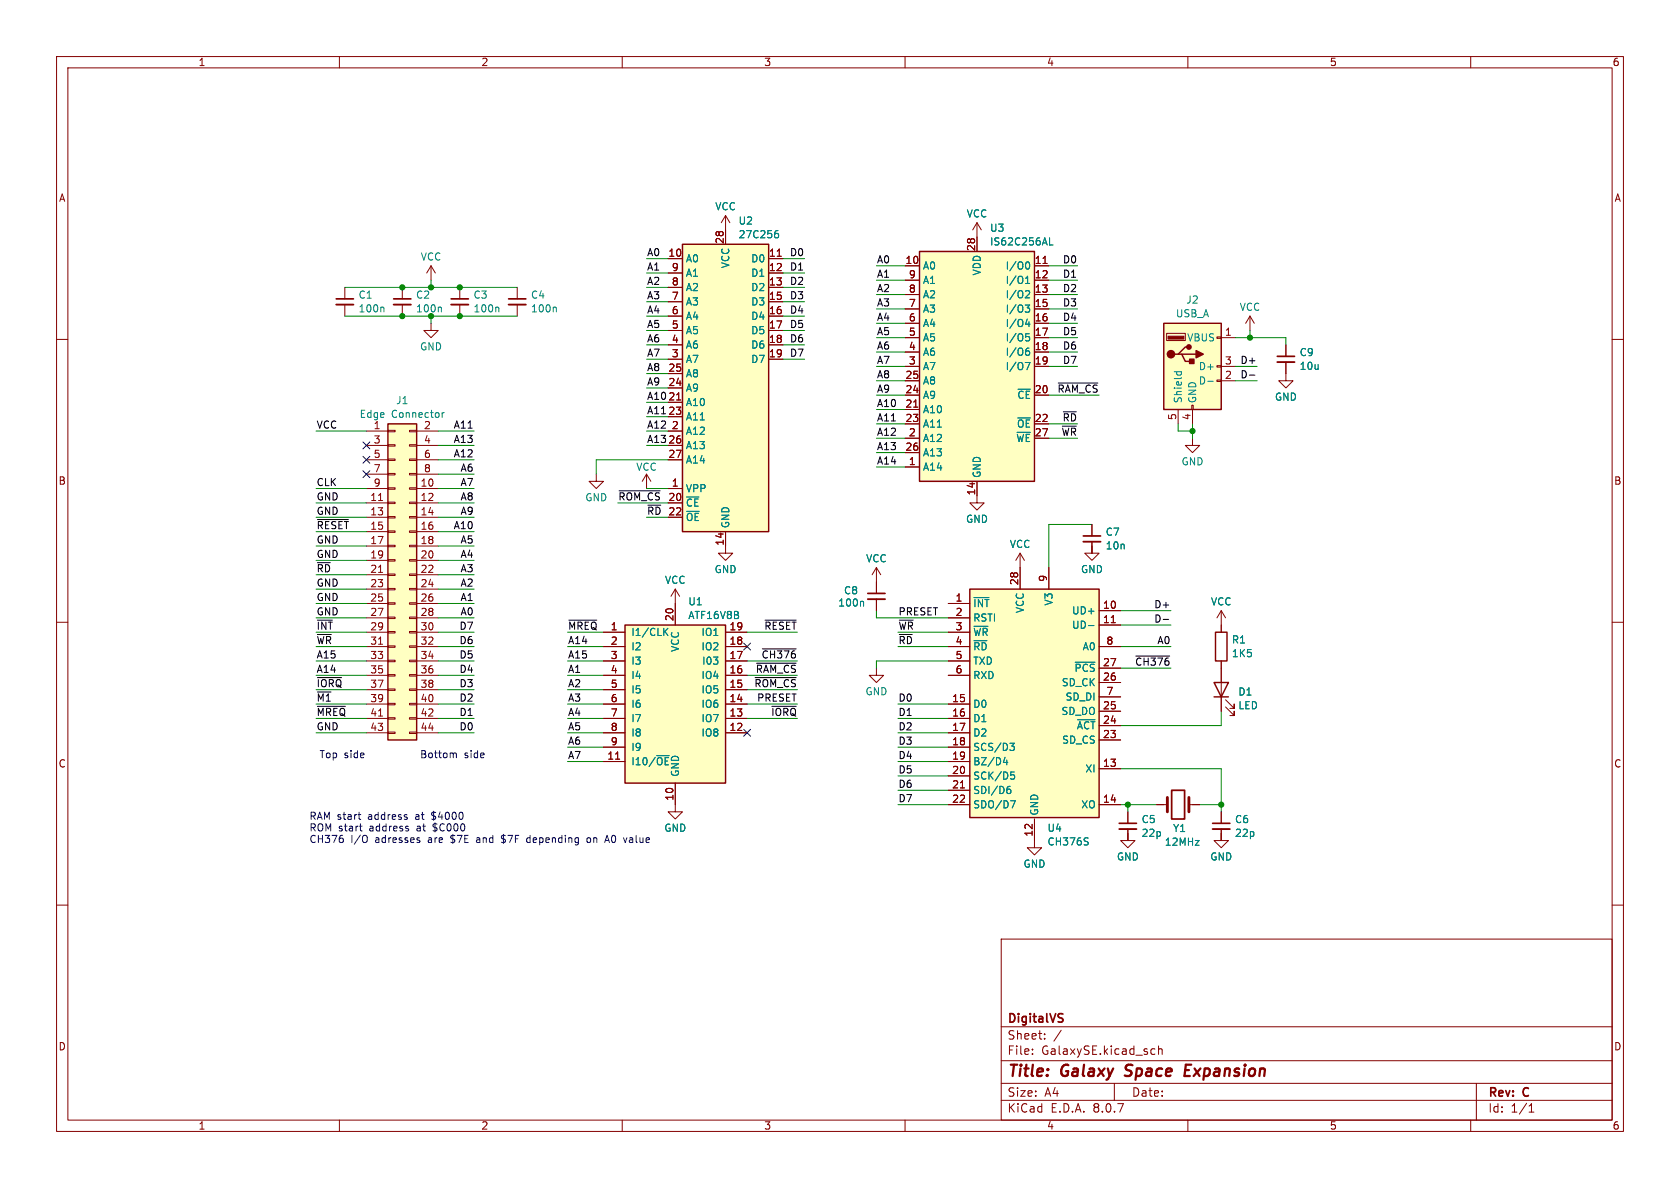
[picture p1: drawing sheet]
<svg xmlns="http://www.w3.org/2000/svg" width="297mm" height="210mm" viewBox="0 0 297 210" stroke-linecap="round" stroke-linejoin="round" font-family="sans-serif">
<g fill="none" stroke="#840000" stroke-width=".18">
<path d="M10 10h277v190h-277zM12 12h273v186h-273zM60 10v2M110 10v2M160 10v2M210 10v2M260 10v2M10 60h2M285 60h2M10 110h2M285 110h2M10 160h2"/>
<path d="M177 166h108v32h-108zM285 160h2M60 198v2M110 198v2M160 198v2M177 194.5h108M177 191.5h108M177 187.5h108M177 181.5h108M182.5 186.3v.1M182.5 185.5v.1M184.7 183.6v.1"/>
<path d="M184.7 182.8v.1M187.6 182.1l-1.3 2M197 191.5v3M203.7 185.4l.5 .1M204.2 186.3l-.5 .1M204.8 185.5l.2-.1 .4 .1 .1 .9M204.8 184.9v1.5M210 198v2M260 198v2M261 191.5v6.5M270.3 196.6h.9M270.3 195.5l.4-.4v1.5"/>
</g>
<path d="M198.8 190.1l.3 .1M199.1 188.4l-.1 .2 .1 .4M209.5 189.2h.7M210.6 188.2h-1l-.2 2h.9" fill="none" stroke="#840000" stroke-width=".4"/>
<path d="M187.7 179.2l.2 .1M187.8 180l.1 .3-.1 .3" fill="none" stroke="#840000" stroke-width=".3"/>
<path d="M162.6 44.5h20.3v40.6h-20.3z" fill="#ffffc2"/>
<path d="M162.6 44.5h20.3v40.6h-20.3z" fill="none" stroke="#840000" stroke-width=".25"/>
<g fill="none" stroke="#840000" stroke-width=".18">
<path d="M76.2 57.2v1.2h1.3l-1.3 1.3-1.3-1.3h1.3M160 47h2.6M160 49.5h2.6M160 52.1h2.6M160 54.6h2.6M160 57.2h2.6M160 59.7h2.6M172.7 41.9v2.6M182.9 47h2.5M182.9 49.5h2.5M182.9 52.1h2.5M182.9 54.6h2.5"/>
<path d="M182.9 57.2h2.5M182.9 59.7h2.5M184.4 46.6h.7M160 62.2h2.6M160 64.8h2.6M160 77.5h2.6M160 69.9h2.6M160 72.4h2.6M160 74.9h2.6M160 67.3h2.6M161.5 72h.8M182.9 62.2h2.5"/>
<path d="M182.9 64.8h2.5M182.9 77.5h2.5M182.9 69.9h2.5M182.9 74.9h2.5M210.8 77.5v1.2h1.3l-1.3 1.3-1.3-1.3h1.3M227.3 64v3.3h1.3l-1.3 1.3-1.2-1.3h1.2M227.3 61v2M105.4 83.8v1.3h1.3l-1.3 1.3-1.3-1.3h1.3M128.3 96.5v1.3h1.2l-1.2 1.3-1.3-1.3h1.3M160 82.6h2.6M160 80h2.6M172.7 85.1v2.5"/>
<path d="M180.3 97.8l-.7 1.3M180.3 97.8v2.5M180.3 97.8l.8 1.3M193 95.8v2h-1.2l1.2 1.3 1.3-1.3h-1.3v-1.3M193 92.7v2M154.9 100.3l-.7 1.3M154.9 100.3v2.6M154.9 100.3l.8 1.3"/>
</g>
<g fill="none" stroke="#008484" stroke-width=".18">
<path d="M181.2 53.9h.8l-.4 .5 .4 .1v.4l-.2 .3h-.4M181.3 50.1h.7M181.3 49.2l.4-.4v1.3M181.4 59h.6M181.5 46.4l.1-.1a.68 .68 0 0 1 .4 .6 .68 .68 0 0 1-.4 .7l-.1-.1M181.5 51.4h.4l.1 .3-.8 .9h.8M181.5 59.5h.3l.2 .2-.1 .5-.4 .1M181.6 56.4l-.3 .9h.8M181.9 56.9v.8M185.5 42v1.3h.7M181.2 64.1h.9l-.6 1.2M181.5 62h.3l.2 .3v.4l-.5 .1"/>
<path d="M181.9 61.5l-.4 .1"/>
</g>
<path d="M225.8 64h3.1M191.5 95.8h3.1" fill="none" stroke="#840000" stroke-width=".33"/>
<path d="M225.8 63h3.1M191.5 94.7h3.1" fill="none" stroke="#840000" stroke-width=".3"/>
<path d="M120.6 43.2h15.3v50.8h-15.3z" fill="#ffffc2"/>
<path d="M120.6 43.2h15.3v50.8h-15.3zM214.9 111.8h2v5h-2z" fill="none" stroke="#840000" stroke-width=".25"/>
<g fill="none" stroke="#840000" stroke-width=".18">
<path d="M172.7 39.4l-.7 1.2M172.7 39.4v2.5M172.7 39.4l.8 1.2M81.3 50.8v2M81.3 53.8v2.1M118.1 45.7h2.5M118.1 48.3h2.5M118.1 50.8h2.5M118.1 53.3h2.5M118.1 55.9h2.5M118.1 58.4h2.5M128.3 40.6v2.6"/>
<path d="M135.9 45.7h2.5M135.9 48.3h2.5M135.9 50.8h2.5M135.9 53.3h2.5M135.9 55.9h2.5M135.9 58.4h2.5M137.4 45.3h.7M118.1 61h2.5M118.1 63.5h2.5M118.1 76.2h2.5M118.1 71.1h2.5M118.1 73.7h2.5"/>
<path d="M118.1 68.6h2.5M118.1 66h2.5M118.1 78.7h2.5M119.6 70.7h.7M135.9 61h2.5M135.9 63.5h2.5M118.1 86.4h2.5M118.1 88.9h2.5M118.1 91.4h2.5M118.1 81.3h2.5M128.3 94v2.5M215.9 108v3.8"/>
<path d="M215.9 116.8v1.3M215.9 108l-.8 1.2M215.9 108l.8 1.2"/>
</g>
<path d="M88 54.3l.2 .2v.6M137.2 41.3h.2l.3 .2-.1 .4-.4 .1M137.5 40.8h-.3" fill="none" stroke="#008484" stroke-width=".18"/>
<path d="M79.8 53.8h3" fill="none" stroke="#840000" stroke-width=".33"/>
<path d="M79.8 52.8h3" fill="none" stroke="#840000" stroke-width=".3"/>
<path d="M68.6 74.9h5.1v55.9h-5.1z" fill="#ffffc2"/>
<g fill="none" stroke="#840000" stroke-width=".18">
<path d="M128.3 38.1l-.8 1.3M128.3 38.1v2.5M128.3 38.1l.7 1.3M61 50.8v2M61 53.8v2.1M221 55.9l-.8 1.3M221 55.9v2.5M221 55.9l.7 1.3M64.8 76.2h3.8M64.8 78.7h3.8M68.6 78.6h1.2v.3h-1.2zM68.6 76.1h1.2v.2h-1.2z"/>
<path d="M72.4 78.6h1.3v.3h-1.3zM72.4 76.1h1.3v.2h-1.3zM73.7 76.2h3.8M73.7 78.7h3.8M64.8 86.4h3.8M64.8 88.9h3.8M64.8 91.4h3.8M64.8 94h3.8M64.8 96.5h3.8M64.8 99.1h3.8M64.8 81.3h3.8M64.8 83.8h3.8"/>
<path d="M66.9 88.5h.7M68.6 98.9h1.2v.3h-1.2zM68.6 96.4h1.2v.2h-1.2zM68.6 93.9h1.2v.2h-1.2zM68.6 91.3h1.2v.3h-1.2zM68.6 88.8h1.2v.2h-1.2zM68.6 86.2h1.2v.3h-1.2zM68.6 83.7h1.2v.2h-1.2zM68.6 81.2h1.2v.2h-1.2zM72.4 98.9h1.3v.3h-1.3zM72.4 96.4h1.3v.2h-1.3zM72.4 93.9h1.3v.2h-1.3z"/>
<path d="M72.4 91.3h1.3v.3h-1.3zM72.4 88.8h1.3v.2h-1.3zM72.4 86.2h1.3v.3h-1.3zM72.4 83.7h1.3v.2h-1.3zM72.4 81.2h1.3v.2h-1.3zM73.7 86.4h3.8M73.7 88.9h3.8M73.7 91.4h3.8M73.7 94h3.8M73.7 96.5h3.8M73.7 99.1h3.8M73.7 81.3h3.8"/>
<path d="M73.7 83.8h3.8M64.8 101.6h3.8M64.8 104.1h3.8M64.8 106.7h3.8M64.8 109.2h3.8M64.8 111.8h3.8M64.8 114.3h3.8M64.8 116.8h3.8M64.8 119.4h3.8M66.9 101.2h.7M66.9 113.9h.7M68.6 119.3h1.2v.2h-1.2z"/>
<path d="M68.6 116.7h1.2v.3h-1.2zM68.6 114.2h1.2v.2h-1.2zM68.6 111.6h1.2v.3h-1.2zM68.6 109.1h1.2v.2h-1.2zM68.6 106.6h1.2v.2h-1.2zM68.6 104h1.2v.3h-1.2zM68.6 101.5h1.2v.2h-1.2zM72.4 119.3h1.3v.2h-1.3zM72.4 116.7h1.3v.3h-1.3zM72.4 114.2h1.3v.2h-1.3zM72.4 111.6h1.3v.3h-1.3zM72.4 109.1h1.3v.2h-1.3z"/>
<path d="M72.4 106.6h1.3v.2h-1.3zM72.4 104h1.3v.3h-1.3zM72.4 101.5h1.3v.2h-1.3zM73.7 101.6h3.8M73.7 104.1h3.8M73.7 106.7h3.8M73.7 109.2h3.8M73.7 111.8h3.8M73.7 114.3h3.8M73.7 116.8h3.8M73.7 119.4h3.8M119.4 104.1l-.8 1.3"/>
<path d="M119.4 104.1v2.6M119.4 104.1l.7 1.3M64.8 121.9h3.8M64.8 124.5h3.8M64.8 127h3.8M64.8 129.5h3.8M66.9 126.6h.7M68.6 129.4h1.2v.3h-1.2zM68.6 126.9h1.2v.2h-1.2zM68.6 124.3h1.2v.3h-1.2zM68.6 121.8h1.2v.2h-1.2zM72.4 129.4h1.3v.3h-1.3z"/>
<path d="M72.4 126.9h1.3v.2h-1.3zM72.4 124.3h1.3v.3h-1.3zM72.4 121.8h1.3v.2h-1.3zM73.7 121.9h3.8M73.7 124.5h3.8M73.7 127h3.8M73.7 129.5h3.8M182.9 148.6v1.3h1.2l-1.2 1.2-1.3-1.2h1.3M199.4 146.6v2h-1.3l1.3 1.3 1.3-1.3h-1.3v-1.3M199.4 143.5v2"/>
</g>
<path d="M68.6 74.9h5.1v55.9h-5.1z" fill="none" stroke="#840000" stroke-width=".25"/>
<path d="M67.7 54.3l.2 .2v.6M78.2 72.9v.9M78.5 72.9l-.3 .3" fill="none" stroke="#008484" stroke-width=".18"/>
<path d="M59.4 53.8h3.1M197.9 146.6h3" fill="none" stroke="#840000" stroke-width=".33"/>
<path d="M59.4 52.8h3.1M197.9 145.5h3" fill="none" stroke="#840000" stroke-width=".3"/>
<path d="M205.7 57.2h10.2v15.2h-10.2z" fill="#ffffc2"/>
<path d="M205.7 57.2h10.2v15.2h-10.2zM208.3 62.6h.6l.6 1.3h1.3M208.9 62.6h2.6M210.2 61.3h-.7l-1.2 1.3h-.7" fill="none" stroke="#840000" stroke-width=".25"/>
<g fill="#840000" stroke="#840000" stroke-width=".25">
<path d="M211.5 62l1.2 .6-1.2 .6z"/>
<path d="M210.3 63.5h.8v.8h-.8z"/>
<circle cx="207" cy="62.6" r=".63"/>
<circle cx="210.2" cy="61.3" r=".38"/>
</g>
<path d="M206.5 59.4h2.8v.5h-2.8z" fill="#840000" stroke="#840000" stroke-width=".18"/>
<path d="M206.2 58.9h3.3v1.3h-3.3zM215.1 59.6h.8v.2h-.8zM215.9 59.7h2.5M208.3 72.4v2.5M210.7 71.6h.2v.8h-.2zM210.8 72.4v2.5M215.1 67.2h.8v.2h-.8zM215.1 64.6h.8v.3h-.8zM215.9 67.3h2.5M215.9 64.8h2.5" fill="none" stroke="#840000" stroke-width=".18"/>
<path d="M207.6 65.7h1.3M208.1 65.7l-.1 .4M208.8 65.7l.1 .4M213.5 67.4h1" fill="none" stroke="#008484" stroke-width=".18"/>
<path d="M171.4 104.1h22.9v40.4h-22.9z" fill="#ffffc2"/>
<path d="M171.4 104.1h22.9v40.4h-22.9z" fill="none" stroke="#840000" stroke-width=".25"/>
<g fill="none" stroke="#840000" stroke-width=".18">
<path d="M167.6 106.7h3.8M167.6 109.2h3.8M167.6 111.8h3.8M167.6 114.3h3.8M167.6 116.8h3.8M167.6 119.4h3.8M180.3 100.3v3.8M185.4 100.3v3.8M194.3 108h3.8M194.3 110.5h3.8M194.3 118.1h3.8M194.3 114.3h3.8"/>
<path d="M196.5 110.1h.7M167.6 124.5h3.8M167.6 127h3.8M167.6 129.5h3.8M167.6 132.1h3.8M167.6 134.6h3.8M167.6 137.2h3.8M167.6 139.7h3.8M169.8 139.3h.7M194.3 135.9h3.8M194.3 130.8h3.8M194.3 128.3h3.8"/>
<path d="M194.3 125.7h3.8M194.3 120.7h3.8M194.3 123.2h3.8M167.6 142.2h3.8M182.9 144.8v3.8M194.3 142.2h3.8"/>
</g>
<g fill="none" stroke="#008484" stroke-width=".18">
<path d="M172.2 105.6h2.6M190.1 117.1h3.5M192.4 110.6h1M177.7 133.9l-.3 .9h.8M178 134.4v.8M178.1 139.6l.4-.1 .2 .2-.1 .5h-.5M178.5 131.4h.8l-.4 .5 .4 .1v.4l-.2 .3h-.4M178.6 139l-.4 .1M178.7 136.5h.6M178.8 137h.3l.3 .2-.1 .4-.5 .1M190.5 127.2h3.1M178.7 141.5h.8l-.5 1.3"/>
<path d="M192.2 148.1l.2 .1M192.3 148.8l.1 .2-.1 .3"/>
</g>
<path d="M110.5 110.5h17.8v27.9h-17.8z" fill="#ffffc2"/>
<path d="M110.5 110.5h17.8v27.9h-17.8zM214.6 120.7h2.6l-1.3 2.5zM214.6 123.2h2.6" fill="none" stroke="#840000" stroke-width=".25"/>
<g fill="none" stroke="#840000" stroke-width=".18">
<path d="M71.1 50.8v2M71.1 53.8v2.1M76.2 47l-.8 1.3M76.2 47v2.5M76.2 47l.8 1.3M91.4 50.8v2M91.4 53.8v2.1M118.1 45.7h2.5M118.1 48.3h2.5M118.1 50.8h2.5M118.1 53.3h2.5M118.1 55.9h2.5"/>
<path d="M118.1 58.4h2.5M128.3 40.6v2.6M135.9 45.7h2.5M135.9 48.3h2.5M135.9 50.8h2.5M135.9 53.3h2.5M135.9 55.9h2.5M135.9 58.4h2.5M137.4 45.3h.7M160 47h2.6M160 49.5h2.6M160 52.1h2.6"/>
<path d="M160 54.6h2.6M160 57.2h2.6M160 59.7h2.6M172.7 41.9v2.6M182.9 47h2.5M182.9 49.5h2.5M182.9 52.1h2.5M182.9 54.6h2.5M182.9 57.2h2.5M182.9 59.7h2.5M184.4 46.6h.7M118.1 61h2.5"/>
<path d="M118.1 63.5h2.5M118.1 76.2h2.5M118.1 71.1h2.5M118.1 73.7h2.5M118.1 68.6h2.5M118.1 66h2.5M118.1 78.7h2.5M119.6 70.7h.7M135.9 61h2.5M135.9 63.5h2.5M160 62.2h2.6M160 64.8h2.6"/>
<path d="M160 77.5h2.6M160 69.9h2.6M160 72.4h2.6M160 74.9h2.6M160 67.3h2.6M161.5 72h.8M182.9 62.2h2.5M182.9 64.8h2.5M182.9 77.5h2.5M182.9 69.9h2.5M182.9 74.9h2.5M227.3 61v2"/>
<path d="M227.3 64v2M114.3 83.8l-.8 1.3M114.3 83.8v2.6M114.3 83.8l.8 1.3M118.1 86.4h2.5M118.1 88.9h2.5M118.1 91.4h2.5M118.1 81.3h2.5M128.3 94v2.5M160 82.6h2.6M160 80h2.6M172.7 85.1v3.8h1.3l-1.3 1.3-1.3-1.3h1.3"/>
<path d="M193 92.7v2M193 95.8v2M106.7 111.8h3.8M106.7 119.4h3.8M106.7 116.8h3.8M106.7 114.3h3.8M119.4 106.7v3.8M128.3 111.8h3.8M128.3 119.4h3.8M128.3 116.8h3.8M128.3 114.3h3.8M154.9 118.1v1.3h1.3l-1.3 1.3-1.2-1.3h1.2"/>
<path d="M154.9 102.9v2M154.9 105.9v2.1M167.6 111.8h3.8M167.6 119.4h3.8M167.6 116.8h3.8M167.6 114.3h3.8M167.6 106.7h3.8M167.6 109.2h3.8M180.3 100.3v3.8M185.4 100.3v3.8M194.3 114.3h3.8M194.3 108h3.8"/>
<path d="M194.3 110.5h3.8M194.3 118.1h3.8M196.5 110.1h.7M215.9 110.5v1.3M215.9 116.8v8.9M106.7 134.6h3.8M106.7 129.5h3.8M106.7 127h3.8M106.7 124.5h3.8M106.7 121.9h3.8M106.7 132.1h3.8M108.8 134.2h.8"/>
<path d="M119.4 138.4v5.1h1.2l-1.2 1.3-1.3-1.3h1.3M128.3 129.5h3.8M128.3 127h3.8M128.3 124.5h3.8M128.3 121.9h3.8M167.6 134.6h3.8M167.6 129.5h3.8M167.6 127h3.8M167.6 124.5h3.8M167.6 132.1h3.8M167.6 137.2h3.8M167.6 139.7h3.8"/>
<path d="M169.8 139.3h.7M194.3 135.9h3.8M194.3 130.8h3.8M194.3 128.3h3.8M194.3 125.7h3.8M194.3 120.7h3.8M194.3 123.2h3.8M216.7 125l1.5 1.5v-.8v.8h-.8M216.7 123.7l1.5 1.5v-.7v.7h-.8M167.6 142.2h3.8M182.9 144.8v3.8M194.3 142.2h3.8"/>
<path d="M199.4 143.5v2M199.4 146.6v2M204.5 142.2h1.9M210.2 142.2h1.9M215.9 146.6v2h-1.3l1.3 1.3 1.3-1.3h-1.3v-1.3M215.9 143.5v2"/>
</g>
<g fill="none" stroke="#008484" stroke-width=".18">
<path d="M77.8 54.3l.2 .2v.6M98.2 54.3l.2 .2v.6M137.2 41.3h.2l.3 .2-.1 .4-.4 .1M137.5 40.8h-.3M181.2 53.9h.8l-.4 .5 .4 .1v.4l-.2 .3h-.4M181.3 50.1h.7M181.3 49.2l.4-.4v1.3M181.4 59h.6M181.5 46.4l.1-.1a.68 .68 0 0 1 .4 .6 .68 .68 0 0 1-.4 .7l-.1-.1M181.5 51.4h.4l.1 .3-.8 .9h.8M181.5 59.5h.3l.2 .2-.1 .5-.4 .1M181.6 56.4l-.3 .9h.8"/>
<path d="M181.9 56.9v.8M185.5 42v1.3h.7M181.2 64.1h.9l-.6 1.2M181.5 62h.3l.2 .3v.4l-.5 .1M181.9 61.5l-.4 .1M117.5 111.6l.6 .7M118.1 111.1l-.7 .7M152.5 106.3l.2 .2v.6M172.2 105.6h2.6M190.1 117.1h3.5M192.4 110.6h1M177.7 133.9l-.3 .9h.8"/>
<path d="M178 134.4v.8M178.1 139.6l.4-.1 .2 .2-.1 .5h-.5M178.5 131.4h.8l-.4 .5 .4 .1v.4l-.2 .3h-.4M178.6 139l-.4 .1M178.7 136.5h.6M178.8 137h.3l.3 .2-.1 .4-.5 .1M190.5 127.2h3.1M178.7 141.5h.8l-.5 1.3M192.2 148.1l.2 .1M192.3 148.8l.1 .2-.1 .3"/>
</g>
<path d="M69.6 53.8h3M89.9 53.8h3.1M153.4 105.9h3.1M214.4 146.6h3" fill="none" stroke="#840000" stroke-width=".33"/>
<path d="M69.6 52.8h3M89.9 52.8h3.1M153.4 104.9h3.1M207.1 139.7h2.3v5.1h-2.3zM214.4 145.5h3" fill="none" stroke="#840000" stroke-width=".3"/>
<path d="M206.4 141v2.5M210.2 141v2.5" fill="none" stroke="#840000" stroke-width=".51"/>
<g fill="none" stroke="#000" stroke-width=".18">
<path d="M187.1 67.7h7M220.9 66.3h.9M56.1 91.8h5.5M109.4 86.8h7.3M56.1 119.8h4.3M100.6 109.6h4.9M133.5 119.8h7.2M133.7 117.2h7M134.8 114.7h5.9M135.3 109.6h5.4M200.8 116h6M205.6 109.5h1"/>
<path d="M56.1 124.9h5M136.5 124.9h4.2"/>
</g>
<g fill="none" stroke="#0000c2" stroke-width=".18">
<path d="M74.6 132.7h.4l.2 .2-.2 .4 .2 .1 .1 .3-.2 .3h-.5zM74.6 133.3h.4M76 133.1l-.2 .2v.4l.2 .3M82.4 133.5l.3 .1v.2l-.1 .2h-.3M82.4 133.1l.3 .1M83.3 132.7v.1M83.3 133.1v.9M60.6 148.3v.5M63.3 144h.5M63.5 144.8h.3M63.5 146h.5M63.8 146.8l.2 .1"/>
<path d="M64.9 147.9v.9M74.1 148.5l.1 .2-.1 .2M74.1 148.1l.1 .1M84.4 148.1l-.1 .1M84.4 148.5l-.2 .1 .2 .3M88.6 148.9h.5M89.2 147.7h-.3l-.3 .2 .2 .3 .3 .1M93.1 148.7l.3 .2h.3M93.7 148.2l-.3-.1-.3 .2M103.8 148.2l.2-.1 .4 .1v.5l-.1 .2h-.3l-.2-.1zM107 148.6h.6M107.3 147.7l.4 1.2"/>
<path d="M111.4 148.1l-.1 .1M111.4 148.5l-.1 .1 .1 .3"/>
</g>
<g fill="none" stroke="#008400" stroke-width=".18">
<path d="M61 50.8h30.4M61 55.9h30.4M76.2 49.5v1.3M76.2 55.9v1.3M114.3 50.8h3.8M114.3 55.9h3.8M114.3 53.3h3.8M114.3 58.4h3.8M114.3 45.7h3.8M114.3 48.3h3.8M138.4 50.8h3.8M138.4 55.9h3.8"/>
<path d="M138.4 53.3h3.8M138.4 58.4h3.8M138.4 45.7h3.8M138.4 48.3h3.8M154.9 59.7h5.1M154.9 57.2h5.1M154.9 49.5h5.1M154.9 52.1h5.1M154.9 47h5.1M154.9 54.6h5.1M185.4 59.7h5.1M185.4 57.2h5.1"/>
<path d="M185.4 49.5h5.1M185.4 52.1h5.1M185.4 47h5.1M185.4 54.6h5.1M218.4 59.7h8.9v1.3M221 58.4v1.3M55.9 76.2h8.9M77.5 76.2h6.3M77.5 78.7h6.3M114.3 76.2h3.8M114.3 78.7h3.8M114.3 61h3.8"/>
<path d="M114.3 63.5h3.8M114.3 73.7h3.8M114.3 71.1h3.8M114.3 68.6h3.8M114.3 66h3.8M138.4 61h3.8M138.4 63.5h3.8M154.9 74.9h5.1M154.9 69.9h5.1M154.9 64.8h5.1M154.9 62.2h5.1M154.9 67.3h5.1"/>
<path d="M154.9 77.5h5.1M154.9 72.4h5.1M185.4 74.9h5.1M185.4 69.9h8.9M185.4 64.8h5.1M185.4 62.2h5.1M185.4 77.5h5.1M208.3 74.9v1.3h2.5M210.8 74.9v2.6M218.4 64.8h3.8M218.4 67.3h3.8M55.9 86.4h8.9"/>
<path d="M55.9 88.9h8.9M55.9 99.1h8.9M55.9 96.5h8.9M55.9 91.4h8.9M55.9 94h8.9M77.5 86.4h6.3M77.5 88.9h6.3M77.5 81.3h6.3M77.5 99.1h6.3M77.5 96.5h6.3M77.5 91.4h6.3M77.5 83.8h6.3"/>
<path d="M77.5 94h6.3M109.2 88.9h8.9M114.3 86.4h3.8M114.3 91.4h3.8M118.1 81.3h-12.7v2.5M154.9 80h5.1M154.9 82.6h5.1M193 92.7h-7.6v7.6M193 96.5v1.3M55.9 114.3h8.9M55.9 116.8h8.9M55.9 109.2h8.9"/>
<path d="M55.9 111.8h8.9M55.9 119.4h8.9M55.9 104.1h8.9M55.9 106.7h8.9M55.9 101.6h8.9M77.5 114.3h6.3M77.5 116.8h6.3M77.5 109.2h6.3M77.5 111.8h6.3M77.5 119.4h6.3M77.5 104.1h6.3M77.5 106.7h6.3"/>
<path d="M77.5 101.6h6.3M100.3 114.3h6.4M100.3 116.8h6.4M100.3 111.8h6.4M100.3 119.4h6.4M132.1 116.8h8.9M132.1 111.8h8.9M132.1 119.4h8.9M154.9 108v1.2h12.7M158.7 114.3h8.9M158.7 111.8h8.9M167.6 116.8h-12.7v1.3"/>
<path d="M198.1 118.1h8.9M198.1 114.3h8.9M198.1 108h8.9M198.1 110.5h8.9M55.9 124.5h8.9M55.9 129.5h8.9M55.9 127h8.9M55.9 121.9h8.9M77.5 124.5h6.3M77.5 129.5h6.3M77.5 127h6.3M77.5 121.9h6.3"/>
<path d="M100.3 134.6h6.4M100.3 124.5h6.4M100.3 129.5h6.4M100.3 127h6.4M100.3 132.1h6.4M100.3 121.9h6.4M132.1 124.5h8.9M132.1 127h8.9M132.1 121.9h8.9M158.7 134.6h8.9M158.7 139.7h8.9M158.7 137.2h8.9"/>
<path d="M158.7 124.5h8.9M158.7 129.5h8.9M158.7 127h8.9M158.7 132.1h8.9M198.1 135.9h17.8v7.6M215.9 125.7v2.6h-17.8M158.7 142.2h8.9M198.1 142.2h6.4M199.4 142.2v1.3M199.4 147.3v1.3M212.1 142.2h3.8M215.9 147.3v1.3"/>
</g>
<path d="M64.2 78.1l1.2 1.2M65.4 78.1l-1.2 1.2M64.2 80.7l1.2 1.2M64.2 83.2l1.2 1.2M65.4 80.7l-1.2 1.2M65.4 83.2l-1.2 1.2M131.5 113.7l1.2 1.2M132.7 113.7l-1.2 1.2M131.5 128.9l1.2 1.2M132.7 128.9l-1.2 1.2" fill="none" stroke="#000084" stroke-width=".18"/>
<g fill="#008400" stroke="#008400" stroke-width=".18">
<circle cx="221" cy="59.7" r=".46"/>
<circle cx="210.8" cy="76.2" r=".46"/>
<circle cx="215.9" cy="142.2" r=".46"/>
<circle cx="199.4" cy="142.2" r=".46"/>
<circle cx="76.2" cy="50.8" r=".46"/>
<circle cx="76.2" cy="55.9" r=".46"/>
<circle cx="71.1" cy="55.9" r=".46"/>
<circle cx="71.1" cy="50.8" r=".46"/>
<circle cx="81.3" cy="50.8" r=".46"/>
<circle cx="81.3" cy="55.9" r=".46"/>
</g>
<g font-size="2.8" fill="#840000">
<text x="178" y="190.9">Title:</text>
<text x="187.7" y="190.9">Galaxy</text>
<text x="199.8" y="190.9">Space</text>
<text x="211.1" y="190.9">Expansion</text>
</g>
<g font-size="2.1" fill="#840000">
<text x="178" y="184">Sheet:</text>
<text x="178" y="181.2">DigitalVS</text>
<text x="178" y="186.7">File:</text>
<text x="184.1" y="186.7">GalaxySE.kicad_sch</text>
<text x="178" y="196.9">KiCad</text>
<text x="178" y="194.1">Size:</text>
<text x="184.7" y="194.1">A4</text>
<text x="185.7" y="196.9">E.D.A.</text>
<text x="193.3" y="196.9">8.0.7</text>
<text x="200" y="194.1">Date:</text>
<text x="263" y="194.3">Rev:</text>
<text x="263" y="196.9">Id:</text>
<text x="267.1" y="196.9">1/1</text>
<text x="269.4" y="194.3">C</text>
</g>
<g font-size="1.8" fill="#840000">
<text x="35" y="11.9">1</text>
<text x="85" y="11.9">2</text>
<text x="135" y="11.9">3</text>
<text x="185" y="11.9">4</text>
<text x="235" y="11.9">5</text>
<text x="285" y="11.9">6</text>
<text x="10.3" y="35.9">A</text>
<text x="285.3" y="35.9">A</text>
<text x="118.1" y="45.5">10</text>
<text x="128" y="43.2" transform="rotate(-90 128 43.2)">28</text>
<text x="135.8" y="45.5">11</text>
<text x="160" y="46.7">10</text>
<text x="172.5" y="44.5" transform="rotate(-90 172.5 44.5)">28</text>
<text x="182.8" y="46.7">11</text>
<text x="118.7" y="53.1">7</text>
<text x="118.7" y="50.5">8</text>
<text x="118.7" y="48">9</text>
<text x="135.8" y="48">12</text>
<text x="135.8" y="50.5">13</text>
<text x="135.8" y="53.1">15</text>
<text x="160.6" y="51.8">8</text>
<text x="160.6" y="49.3">9</text>
<text x="182.8" y="49.3">12</text>
<text x="182.8" y="51.8">13</text>
<text x="118.7" y="58.2">5</text>
<text x="118.7" y="55.6">6</text>
<text x="135.8" y="55.6">16</text>
<text x="135.8" y="58.2">17</text>
<text x="160.6" y="59.4">5</text>
<text x="160.6" y="56.9">6</text>
<text x="160.6" y="54.4">7</text>
<text x="182.8" y="54.4">15</text>
<text x="182.8" y="56.9">16</text>
<text x="182.8" y="59.4">17</text>
<text x="216.5" y="59.4">1</text>
<text x="118.1" y="65.8">25</text>
<text x="118.7" y="63.2">3</text>
<text x="118.7" y="60.7">4</text>
<text x="135.8" y="60.7">18</text>
<text x="135.8" y="63.2">19</text>
<text x="160.6" y="64.5">3</text>
<text x="160.6" y="62">4</text>
<text x="182.8" y="62">18</text>
<text x="182.8" y="64.5">19</text>
<text x="216.5" y="64.5">3</text>
<text x="118.1" y="70.9">21</text>
<text x="118.1" y="68.3">24</text>
<text x="160" y="69.6">24</text>
<text x="160" y="67.1">25</text>
<text x="182.8" y="69.6">20</text>
<text x="216.5" y="67.1">2</text>
<text x="74.9" y="75.9">2</text>
<text x="118.1" y="73.4">23</text>
<text x="118.7" y="75.9">2</text>
<text x="160" y="72.1">21</text>
<text x="160" y="74.7">23</text>
<text x="160.6" y="77.2">2</text>
<text x="182.8" y="74.7">22</text>
<text x="182.8" y="77.2">27</text>
<text x="208" y="74.4" transform="rotate(-90 208 74.4)">5</text>
<text x="210.6" y="74.4" transform="rotate(-90 210.6 74.4)">4</text>
<text x="66" y="78.5">3</text>
<text x="66" y="81">5</text>
<text x="66" y="83.6">7</text>
<text x="74.9" y="78.5">4</text>
<text x="74.9" y="81">6</text>
<text x="74.9" y="83.6">8</text>
<text x="118.1" y="78.5">26</text>
<text x="118.1" y="81">27</text>
<text x="160" y="79.8">26</text>
<text x="160.6" y="82.3">1</text>
<text x="10.3" y="85.9">B</text>
<text x="65.4" y="88.6">11</text>
<text x="66" y="86.1">9</text>
<text x="74.3" y="86.1">10</text>
<text x="74.3" y="88.6">12</text>
<text x="118.1" y="88.6">20</text>
<text x="118.7" y="86.1">1</text>
<text x="172.5" y="87.7" transform="rotate(-90 172.5 87.7)">14</text>
<text x="285.3" y="85.9">B</text>
<text x="65.4" y="91.2">13</text>
<text x="65.4" y="93.7">15</text>
<text x="74.3" y="91.2">14</text>
<text x="74.3" y="93.7">16</text>
<text x="118.1" y="91.2">22</text>
<text x="65.4" y="96.3">17</text>
<text x="65.4" y="98.8">19</text>
<text x="65.4" y="101.3">21</text>
<text x="74.3" y="96.3">18</text>
<text x="74.3" y="98.8">20</text>
<text x="74.3" y="101.3">22</text>
<text x="128" y="96.6" transform="rotate(-90 128 96.6)">14</text>
<text x="65.4" y="103.9">23</text>
<text x="65.4" y="106.4">25</text>
<text x="74.3" y="103.9">24</text>
<text x="74.3" y="106.4">26</text>
<text x="168.8" y="106.4">1</text>
<text x="180.1" y="103.5" transform="rotate(-90 180.1 103.5)">28</text>
<text x="185.2" y="102.9" transform="rotate(-90 185.2 102.9)">9</text>
<text x="194.9" y="107.7">10</text>
<text x="65.4" y="109">27</text>
<text x="65.4" y="111.5">29</text>
<text x="74.3" y="109">28</text>
<text x="74.3" y="111.5">30</text>
<text x="107.9" y="111.5">1</text>
<text x="119.1" y="109.9" transform="rotate(-90 119.1 109.9)">20</text>
<text x="128.9" y="111.5">19</text>
<text x="168.8" y="109">2</text>
<text x="168.8" y="111.5">3</text>
<text x="194.9" y="110.2">11</text>
<text x="65.4" y="114">31</text>
<text x="65.4" y="116.6">33</text>
<text x="65.4" y="119.1">35</text>
<text x="74.3" y="114">32</text>
<text x="74.3" y="116.6">34</text>
<text x="74.3" y="119.1">36</text>
<text x="107.9" y="114">2</text>
<text x="107.9" y="116.6">3</text>
<text x="107.9" y="119.1">4</text>
<text x="128.9" y="119.1">16</text>
<text x="128.9" y="116.6">17</text>
<text x="128.9" y="114">18</text>
<text x="168.8" y="114">4</text>
<text x="168.8" y="116.6">5</text>
<text x="168.8" y="119.1">6</text>
<text x="194.9" y="117.9">27</text>
<text x="195.5" y="114">8</text>
<text x="65.4" y="121.7">37</text>
<text x="65.4" y="124.2">39</text>
<text x="74.3" y="121.7">38</text>
<text x="74.3" y="124.2">40</text>
<text x="107.9" y="121.7">5</text>
<text x="107.9" y="124.2">6</text>
<text x="128.9" y="124.2">14</text>
<text x="128.9" y="121.7">15</text>
<text x="168.2" y="124.2">15</text>
<text x="194.9" y="125.5">25</text>
<text x="194.9" y="120.4">26</text>
<text x="195.5" y="122.9">7</text>
<text x="65.4" y="126.7">41</text>
<text x="65.4" y="129.3">43</text>
<text x="74.3" y="126.7">42</text>
<text x="74.3" y="129.3">44</text>
<text x="107.9" y="126.7">7</text>
<text x="107.9" y="129.3">8</text>
<text x="107.9" y="131.8">9</text>
<text x="128.9" y="129.3">12</text>
<text x="128.9" y="126.7">13</text>
<text x="168.2" y="126.7">16</text>
<text x="168.2" y="129.3">17</text>
<text x="168.2" y="131.8">18</text>
<text x="194.9" y="130.6">23</text>
<text x="194.9" y="128">24</text>
<text x="10.3" y="135.9">C</text>
<text x="107.3" y="134.4">11</text>
<text x="168.2" y="134.4">19</text>
<text x="168.2" y="136.9">20</text>
<text x="194.9" y="135.6">13</text>
<text x="285.3" y="135.9">C</text>
<text x="119.1" y="141.6" transform="rotate(-90 119.1 141.6)">10</text>
<text x="168.2" y="139.4">21</text>
<text x="168.2" y="142">22</text>
<text x="194.9" y="142">14</text>
<text x="182.6" y="148" transform="rotate(-90 182.6 148)">12</text>
<text x="10.3" y="185.9">D</text>
<text x="285.3" y="185.9">D</text>
<text x="35" y="199.9">1</text>
<text x="85" y="199.9">2</text>
<text x="135" y="199.9">3</text>
<text x="185" y="199.9">4</text>
<text x="235" y="199.9">5</text>
<text x="285" y="199.9">6</text>
</g>
<g font-size="1.8" fill="#008484">
<text x="126.4" y="37.4">VCC</text>
<text x="130.5" y="39.9">U2</text>
<text x="170.8" y="38.6">VCC</text>
<text x="174.9" y="41.2">U3</text>
<text x="74.3" y="46.3">VCC</text>
<text x="121.2" y="46.6">A0</text>
<text x="129.1" y="47.5" transform="rotate(-90 129.1 47.5)">VCC</text>
<text x="130.5" y="42.3">27C256</text>
<text x="132.7" y="46.6">D0</text>
<text x="163.1" y="47.9">A0</text>
<text x="174.9" y="43.6">IS62C256AL</text>
<text x="177.7" y="47.9">I/O0</text>
<text x="63.3" y="53">C1</text>
<text x="73.5" y="53">C2</text>
<text x="83.6" y="53">C3</text>
<text x="93.8" y="53">C4</text>
<text x="121.2" y="51.7">A2</text>
<text x="121.2" y="49.1">A1</text>
<text x="132.7" y="49.1">D1</text>
<text x="132.7" y="51.7">D2</text>
<text x="163.1" y="52.9">A2</text>
<text x="163.1" y="50.4">A1</text>
<text x="173.6" y="48.8" transform="rotate(-90 173.6 48.8)">VDD</text>
<text x="177.7" y="50.4">I/O1</text>
<text x="177.7" y="52.9">I/O2</text>
<text x="209.6" y="53.9">J2</text>
<text x="63.3" y="55.4">100n</text>
<text x="73.5" y="55.4">100n</text>
<text x="83.6" y="55.4">100n</text>
<text x="93.8" y="55.4">100n</text>
<text x="121.2" y="59.3">A5</text>
<text x="121.2" y="56.7">A4</text>
<text x="121.2" y="54.2">A3</text>
<text x="132.7" y="54.2">D3</text>
<text x="132.7" y="56.7">D4</text>
<text x="132.7" y="59.3">D5</text>
<text x="163.1" y="58">A4</text>
<text x="163.1" y="55.5">A3</text>
<text x="177.7" y="55.5">I/O3</text>
<text x="177.7" y="58">I/O4</text>
<text x="207.8" y="56.3">USB_A</text>
<text x="219.1" y="55.2">VCC</text>
<text x="74.2" y="62.1">GND</text>
<text x="121.2" y="64.4">A7</text>
<text x="121.2" y="61.8">A6</text>
<text x="132.7" y="61.8">D6</text>
<text x="132.7" y="64.4">D7</text>
<text x="163.1" y="65.6">A7</text>
<text x="163.1" y="63.1">A6</text>
<text x="163.1" y="60.6">A5</text>
<text x="177.7" y="60.6">I/O5</text>
<text x="177.7" y="63.1">I/O6</text>
<text x="177.7" y="65.6">I/O7</text>
<text x="209.8" y="60.6">VBUS</text>
<text x="211.8" y="65.6">D+</text>
<text x="229.7" y="63.2">C9</text>
<text x="229.7" y="65.6">10u</text>
<text x="69.9" y="71.6">J1</text>
<text x="121.2" y="72">A10</text>
<text x="121.2" y="69.4">A9</text>
<text x="121.2" y="66.9">A8</text>
<text x="163.1" y="70.7">A9</text>
<text x="163.1" y="68.2">A8</text>
<text x="179.7" y="70.7">~{CE}</text>
<text x="209.1" y="71.4" transform="rotate(-90 209.1 71.4)">Shield</text>
<text x="211.7" y="71.4" transform="rotate(-90 211.7 71.4)">GND</text>
<text x="211.8" y="68.2">D-</text>
<text x="225.3" y="71">GND</text>
<text x="63.5" y="74.1">Edge</text>
<text x="66" y="75.9">1</text>
<text x="69.2" y="74.1">Connector</text>
<text x="121.2" y="77.1">A12</text>
<text x="121.2" y="74.5">A11</text>
<text x="163.1" y="73.3">A10</text>
<text x="163.1" y="75.8">A11</text>
<text x="179.7" y="75.8">~{OE}</text>
<text x="112.4" y="83.4">VCC</text>
<text x="121.2" y="79.6">A13</text>
<text x="121.2" y="82.1">A14</text>
<text x="163.1" y="83.4">A14</text>
<text x="163.1" y="78.3">A12</text>
<text x="163.1" y="80.9">A13</text>
<text x="179.6" y="78.3">~{WE}</text>
<text x="208.8" y="82.5">GND</text>
<text x="103.4" y="88.8">GND</text>
<text x="121.2" y="87.2">VPP</text>
<text x="121.2" y="89.8">~{CE}</text>
<text x="173.6" y="84.6" transform="rotate(-90 173.6 84.6)">GND</text>
<text x="121.2" y="92.3">~{OE}</text>
<text x="129.1" y="93.5" transform="rotate(-90 129.1 93.5)">GND</text>
<text x="170.7" y="92.6">GND</text>
<text x="195.4" y="94.9">C7</text>
<text x="126.2" y="101.5">GND</text>
<text x="153" y="99.6">VCC</text>
<text x="178.4" y="97.1">VCC</text>
<text x="191" y="101.5">GND</text>
<text x="195.4" y="97.3">10n</text>
<text x="117.5" y="103.4">VCC</text>
<text x="121.6" y="107.2">U1</text>
<text x="148.1" y="107.4">100n</text>
<text x="149.1" y="105.3">C8</text>
<text x="172" y="107.5">~{INT}</text>
<text x="186.3" y="107.1" transform="rotate(-90 186.3 107.1)">V3</text>
<text x="214" y="107.2">VCC</text>
<text x="111.5" y="112.6">I1/CLK</text>
<text x="121.6" y="109.6">ATF16V8B</text>
<text x="123.9" y="112.6">IO1</text>
<text x="172" y="110.1">RSTI</text>
<text x="172" y="112.6">~{WR}</text>
<text x="181.2" y="108.5" transform="rotate(-90 181.2 108.5)">VCC</text>
<text x="189.4" y="108.8">UD+</text>
<text x="189.4" y="111.4">UD-</text>
<text x="217.7" y="114">R1</text>
<text x="111.5" y="115.2">I2</text>
<text x="111.5" y="117.7">I3</text>
<text x="120.2" y="115.3" transform="rotate(-90 120.2 115.3)">VCC</text>
<text x="123.9" y="115.2">IO2</text>
<text x="124" y="117.7">I03</text>
<text x="172" y="115.2">~{RD}</text>
<text x="172" y="117.7">TXD</text>
<text x="189.8" y="119">~{PCS}</text>
<text x="191.3" y="115.2">A0</text>
<text x="217.7" y="116.4">1K5</text>
<text x="111.5" y="120.2">I4</text>
<text x="111.5" y="122.8">I5</text>
<text x="111.5" y="125.3">I6</text>
<text x="123.9" y="125.3">IO6</text>
<text x="123.9" y="122.8">IO5</text>
<text x="123.9" y="120.2">IO4</text>
<text x="152.9" y="123.1">GND</text>
<text x="172" y="125.3">D0</text>
<text x="172" y="120.2">RXD</text>
<text x="187.6" y="121.5">SD_CK</text>
<text x="188.3" y="124.1">SD_DI</text>
<text x="218.8" y="123.2">D1</text>
<text x="218.8" y="125.6">LED</text>
<text x="111.5" y="127.9">I7</text>
<text x="111.5" y="130.4">I8</text>
<text x="123.9" y="130.4">IO8</text>
<text x="123.9" y="127.9">IO7</text>
<text x="172" y="127.9">D1</text>
<text x="172" y="130.4">D2</text>
<text x="187.6" y="126.6">SD_DO</text>
<text x="187.7" y="131.7">SD_CS</text>
<text x="190.3" y="129.1">~{ACT}</text>
<text x="111.5" y="135.5">I10/~{OE}</text>
<text x="111.5" y="132.9">I9</text>
<text x="120.2" y="137.4" transform="rotate(-90 120.2 137.4)">GND</text>
<text x="172" y="132.9">SCS/D3</text>
<text x="172" y="135.5">BZ/D4</text>
<text x="191.8" y="136.8">XI</text>
<text x="172" y="138">SCK/D5</text>
<text x="172" y="140.6">SDI/D6</text>
<text x="172" y="143.1">SDO/D7</text>
<text x="191.1" y="143.1">XO</text>
<text x="117.3" y="147.2">GND</text>
<text x="183.7" y="144.3" transform="rotate(-90 183.7 144.3)">GND</text>
<text x="185.1" y="149.7">CH376S</text>
<text x="185.1" y="147.2">U4</text>
<text x="201.7" y="145.7">C5</text>
<text x="201.7" y="148.1">22p</text>
<text x="205.8" y="149.7">12MHz</text>
<text x="207.3" y="147.3">Y1</text>
<text x="218.2" y="145.7">C6</text>
<text x="218.2" y="148.1">22p</text>
<text x="180.8" y="153.6">GND</text>
<text x="197.4" y="152.3">GND</text>
<text x="213.9" y="152.3">GND</text>
</g>
<g font-size="1.8">
<text x="114.3" y="45.4">A0</text>
<text x="114.3" y="47.9">A1</text>
<text x="139.6" y="47.9">D1</text>
<text x="139.6" y="45.4">D0</text>
<text x="154.9" y="46.6">A0</text>
<text x="187.8" y="46.6">D0</text>
<text x="114.3" y="53">A3</text>
<text x="114.3" y="50.5">A2</text>
<text x="139.6" y="50.5">D2</text>
<text x="139.6" y="53">D3</text>
<text x="154.9" y="51.7">A2</text>
<text x="154.9" y="49.2">A1</text>
<text x="187.8" y="49.2">D1</text>
<text x="187.8" y="51.7">D2</text>
<text x="114.3" y="55.5">A4</text>
<text x="114.3" y="58.1">A5</text>
<text x="139.6" y="58.1">D5</text>
<text x="139.6" y="55.5">D4</text>
<text x="154.9" y="54.3">A3</text>
<text x="154.9" y="56.8">A4</text>
<text x="154.9" y="59.3">A5</text>
<text x="187.8" y="59.3">D5</text>
<text x="187.8" y="56.8">D4</text>
<text x="187.8" y="54.3">D3</text>
<text x="114.3" y="63.2">A7</text>
<text x="114.3" y="65.7">A8</text>
<text x="114.3" y="60.6">A6</text>
<text x="139.6" y="60.6">D6</text>
<text x="139.6" y="63.2">D7</text>
<text x="154.9" y="64.4">A7</text>
<text x="154.9" y="61.9">A6</text>
<text x="187.8" y="61.9">D6</text>
<text x="187.8" y="64.4">D7</text>
<text x="219.2" y="64.4">D+</text>
<text x="114.3" y="68.2">A9</text>
<text x="114.3" y="70.8">A10</text>
<text x="154.9" y="67">A8</text>
<text x="154.9" y="69.5">A9</text>
<text x="186.8" y="69.5">~{RAM_CS}</text>
<text x="219.2" y="67">D-</text>
<text x="55.9" y="75.9">VCC</text>
<text x="80.1" y="75.9">A11</text>
<text x="114.3" y="73.3">A11</text>
<text x="114.3" y="75.9">A12</text>
<text x="154.9" y="74.6">A11</text>
<text x="154.9" y="72">A10</text>
<text x="154.9" y="77.1">A12</text>
<text x="187.6" y="77.1">~{WR}</text>
<text x="187.8" y="74.6">~{RD}</text>
<text x="80.1" y="78.4">A13</text>
<text x="80.1" y="80.9">A12</text>
<text x="81.3" y="83.5">A6</text>
<text x="114.3" y="78.4">A13</text>
<text x="154.9" y="82.2">A14</text>
<text x="154.9" y="79.7">A13</text>
<text x="55.9" y="86">CLK</text>
<text x="55.9" y="88.6">GND</text>
<text x="81.3" y="88.6">A8</text>
<text x="81.3" y="86">A7</text>
<text x="109.2" y="88.6">~{ROM_CS}</text>
<text x="55.9" y="91.1">GND</text>
<text x="55.9" y="93.6">~{RESET}</text>
<text x="80.1" y="93.6">A10</text>
<text x="81.3" y="91.1">A9</text>
<text x="114.3" y="91.1">~{RD}</text>
<text x="55.9" y="101.3">~{RD}</text>
<text x="55.9" y="98.7">GND</text>
<text x="55.9" y="96.2">GND</text>
<text x="81.3" y="96.2">A5</text>
<text x="81.3" y="98.7">A4</text>
<text x="81.3" y="101.3">A3</text>
<text x="55.9" y="106.3">GND</text>
<text x="55.9" y="103.8">GND</text>
<text x="81.3" y="106.3">A1</text>
<text x="81.3" y="103.8">A2</text>
<text x="204" y="107.6">D+</text>
<text x="55.9" y="108.9">GND</text>
<text x="55.9" y="114">~{WR}</text>
<text x="55.9" y="111.4">~{INT}</text>
<text x="81.1" y="111.4">D7</text>
<text x="81.1" y="114">D6</text>
<text x="81.3" y="108.9">A0</text>
<text x="100.3" y="114">A14</text>
<text x="100.3" y="111.4">~{MREQ}1</text>
<text x="135" y="111.4">~{RESET}</text>
<text x="158.7" y="111.4">~{WR}</text>
<text x="158.7" y="114">~{RD}</text>
<text x="158.7" y="108.9">PRESET</text>
<text x="204" y="110.1">D-</text>
<text x="204.5" y="114">A0</text>
<text x="55.9" y="119">A14</text>
<text x="55.9" y="116.5">A15</text>
<text x="81.1" y="119">D4</text>
<text x="81.1" y="116.5">D5</text>
<text x="100.3" y="119">A1</text>
<text x="100.3" y="116.5">A15</text>
<text x="133.5" y="119">~{RAM_CS}</text>
<text x="134.5" y="116.5">~{CH376}</text>
<text x="200.6" y="117.8">~{CH376}</text>
<text x="55.9" y="124.1">~{M1}</text>
<text x="55.9" y="121.6">~{IORQ}</text>
<text x="81.1" y="121.6">D3</text>
<text x="81.1" y="124.1">D2</text>
<text x="100.3" y="124.1">A3</text>
<text x="100.3" y="121.6">A2</text>
<text x="133.3" y="121.6">~{ROM_CS}</text>
<text x="133.8" y="124.1">PRESET</text>
<text x="158.7" y="124.1">D0</text>
<text x="55.9" y="126.7">~{MREQ}</text>
<text x="55.9" y="129.2">GND</text>
<text x="81.1" y="129.2">D0</text>
<text x="81.1" y="126.7">D1</text>
<text x="100.3" y="129.2">A5</text>
<text x="100.3" y="131.7">A6</text>
<text x="100.3" y="126.7">A4</text>
<text x="136.2" y="126.7">~{IORQ}</text>
<text x="158.7" y="131.7">D3</text>
<text x="158.7" y="126.7">D1</text>
<text x="158.7" y="129.2">D2</text>
<text x="100.3" y="134.3">A7</text>
<text x="158.7" y="136.8">D5</text>
<text x="158.7" y="134.3">D4</text>
<text x="158.7" y="139.4">D6</text>
<text x="158.7" y="141.9">D7</text>
</g>
<g font-size="1.8" fill="#0000c2">
<text x="56.4" y="134.1">Top</text>
<text x="60.8" y="134.1">side</text>
<text x="76.4" y="134.1">Bottom</text>
<text x="84.3" y="134.1">side</text>
<text x="54.6" y="145">RAM start</text>
<text x="54.6" y="147.1">ROM start</text>
<text x="54.6" y="149.1">CH376</text>
<text x="62" y="149.1">I/O</text>
<text x="65.2" y="145">address</text>
<text x="65.4" y="147.1">address</text>
<text x="66.4" y="149.1">adresses</text>
<text x="73.7" y="145">at</text>
<text x="74" y="147.1">at</text>
<text x="76" y="149.1">are</text>
<text x="76.8" y="145">$4000</text>
<text x="77" y="147.1">$C000</text>
<text x="80.2" y="149.1">$7E</text>
<text x="84.9" y="149.1">and</text>
<text x="89.5" y="149.1">$7F</text>
<text x="94.2" y="149.1">depending</text>
<text x="105" y="149.1">on</text>
<text x="108.5" y="149.1">A0</text>
<text x="112" y="149.1">value</text>
</g>
</svg>
